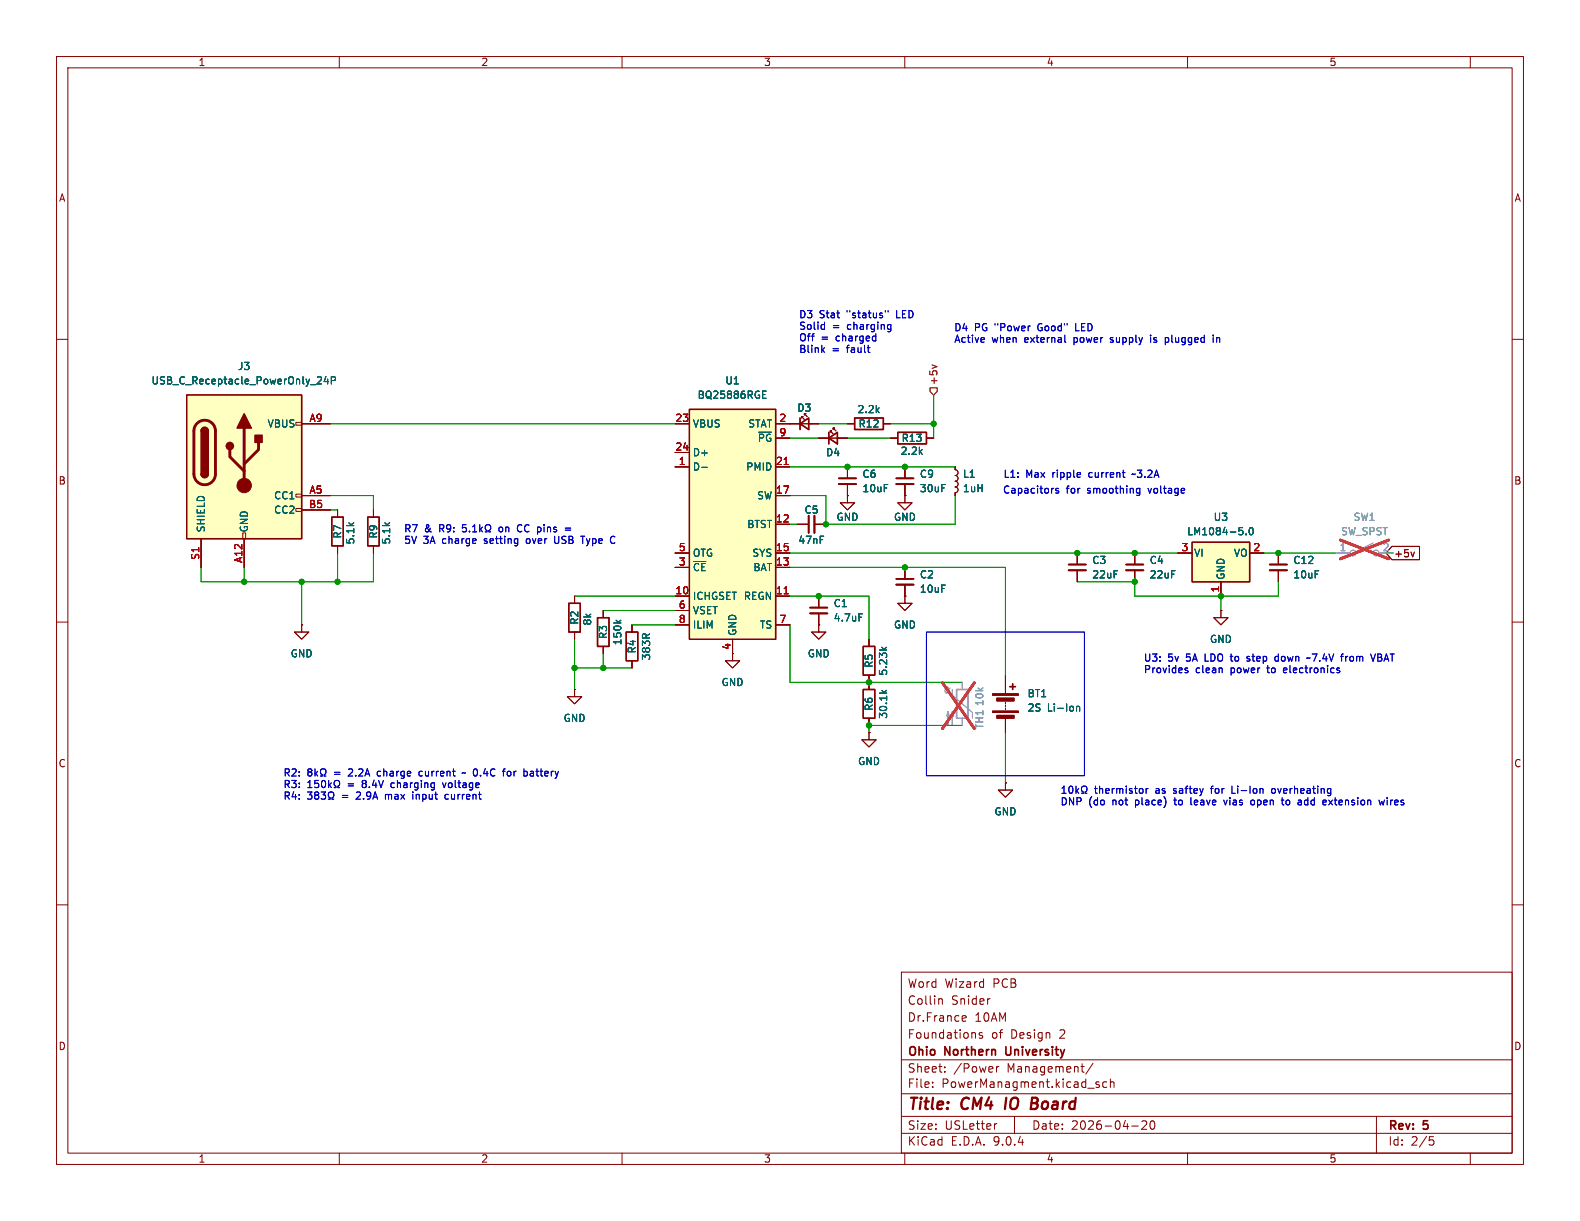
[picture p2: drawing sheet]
<svg xmlns="http://www.w3.org/2000/svg" width="279mm" height="216mm" viewBox="0 0 279 216" stroke-linecap="round" stroke-linejoin="round" font-family="sans-serif">
<g fill="none" stroke="#840000" stroke-width=".18">
<path d="M10 10h259.4v195.9h-259.4zM12 12h255.4v191.9h-255.4zM60 10v2M110 10v2M160 10v2M210 10v2M260 10v2M10 60h2M267.4 60h2M10 110h2M267.4 110h2M10 160h2"/>
<path d="M159.4 171.9h108v32h-108zM166.2 176.6h.2l.2 .2v.8M170.2 179.7l.4-.1 .3 .3-.8 .2M174.9 176.6h.2M267.4 160h2M159.4 197.4h108M159.4 193.4h108M159.4 187.4h108M164.9 192.1v.2M164.9 191.4v.1M167.1 189.4v.2M167.1 188.7v.1"/>
<path d="M170.2 180.5h.6M173.7 182.7l-.3-.1-.3 .2 .1 .2 .5 .2v.3h-.6M176.2 188.6v1M176.3 198.7l-.3 .1M176.6 188.6l-.2 .1-.2 .2M179.4 197.4v3M191.1 188.6h.6M191.6 189.6h.1M193.3 188l-1.3 1.9M193.9 191.7l.5 .2v.2l-.2 .2-.4-.1M193.9 191.4h.5M195.7 191.4l-.4-.1-.3 .3v.4l.1 .2h.6"/>
<path d="M196.4 191.4l.2-.1 .3 .1 .1 .9M196.4 190.8v1.5M200.1 199.1h1.2M201.9 198.3l.6-.1 .2 .1 .1 .3-.9 1.1h.9M203.5 198.3l.2-.1a.81 .81 0 0 1 .6 .6 .81 .81 0 0 1-.3 .8l-.1 .1a.81 .81 0 0 1-.4-1.4zM243.4 197.4v6.5M60 203.9v2M110 203.9v2M159.4 200.4h108M160 203.9v2M210 203.9v2M252.8 201h.7"/>
<path d="M252.9 201.6h.4l.3 .2-.2 .6-.5 .1M260 203.9v2"/>
</g>
<path d="M177.9 194.1l-.2 2M182.4 195.1h.7M182.5 194.1h.7M183.1 195.1l.2 .1M183.2 196l-.9 .1M183.3 195l-.2 .1" fill="none" stroke="#840000" stroke-width=".4"/>
<path d="M177.9 185.1l.1 1.3" fill="none" stroke="#840000" stroke-width=".3"/>
<path d="M33 69.9h20.3v25.4h-20.3z" fill="#ffffc2"/>
<g fill="none" stroke="#840000" stroke-width=".18">
<path d="M52.3 74.7h1v.5h-1zM53.3 74.9h5.1M149.9 74.9h1.2M156.2 74.9h1.3M35.6 95.3v5M42.9 94.2h.5v1.1h-.5zM43.2 95.3v5M52.3 87.4h1v.5h-1zM52.3 89.9h1v.5h-1zM53.3 87.6h5.1M53.3 90.2h5.1M141 92.7h2"/>
<path d="M144 92.7h2M168.9 82.6v.5l.4 .1 .1 .4-.1 .3-.4 .2 .3 .1 .2 .2-.1 .5-.4 .2 .4 .1 .1 .4-.1 .4-.4 .1 .4 .2 .1 .3-.1 .4-.4 .1v.5M190.5 97.8v2M153.7 113v1.3M153.7 119.4v1.3M177.8 119.4v3.3M190.5 100.8v2.1M153.7 129.5v1.3h1.2l-1.2 1.3-1.3-1.3h1.3M153.7 129.5h.1M177.8 138.4v1.3h1.3l-1.3 1.3-1.3-1.3h1.3M177.8 138.4h.1M177.8 124.2v.3"/>
<path d="M177.8 124.7v.3M177.8 125.2v.3M177.8 127v2.5"/>
</g>
<path d="M33 69.9h20.3v25.4h-20.3zM35.6 76.2a.64 .64 0 0 1 .6-.6 .64 .64 0 0 1 .6 .6M151.1 73.9h5.1v2h-5.1zM35.6 83.8a.64 .64 0 0 0 .6 .7 .64 .64 0 0 0 .6-.7M152.7 114.3h2v5.1h-2zM178.6 121.4h1M179.1 120.9v1" fill="none" stroke="#840000" stroke-width=".25"/>
<path d="M34.8 74.9a1.9 1.9 0 0 1 2.1-.5 1.9 1.9 0 0 1 1.2 1.8v7.6a1.91 1.91 0 0 1-1.9 1.9 1.91 1.91 0 0 1-1.9-1.9v-7.7l.2-.7zM40.6 79.5v1.3l2.6 2.5M43.2 75.7v10.2M45.7 78.2v1.3l-2.5 2.5" fill="none" stroke="#840000" stroke-width=".51"/>
<g fill="#840000" stroke="#840000" stroke-width=".25">
<path d="M35.6 76.2h1.2v7.6h-1.2z"/>
<path d="M35.7 75.8a.64 .64 0 0 1 .7-.2 .64 .64 0 0 1 .4 .6h-1.2z"/>
<path d="M35.6 83.8h1.2a.64 .64 0 0 1-.6 .7 .64 .64 0 0 1-.6-.7z"/>
<path d="M43.2 73.2l1.2 2.5h-2.5z"/>
<path d="M45.1 77h1.3v1.2h-1.3z"/>
<circle cx="40.6" cy="78.9" r=".63"/>
</g>
<g fill="#840000" stroke="#840000" stroke-width=".18">
<path d="M175.5 122.7h4.6v.2h-4.6z"/>
<path d="M175.5 125.7h4.6v.3h-4.6z"/>
<path d="M176.3 123.4h3v.6h-3z"/>
<path d="M176.3 126.5h3v.5h-3z"/>
<circle cx="43.2" cy="85.9" r="1.27"/>
</g>
<path d="M56.6 66.6l.2 .3v.3l-.7 .7h.7M57.6 66.6l-.3 .9h.8M57.9 67v.9M58.6 67.3l.6-.1 .1-.2v-.3l-.7-.1v1.3M155.9 114.5l.5 .4M156.8 114.5l-.5 .3M190.4 124.9v.8M190.4 125l.2-.1 .3 .1v.7" fill="none" stroke="#006464" stroke-width=".18"/>
<path d="M167 122l.1 .3M168 121.7l-.3 .2h-.4l-.2-.2 .1-.2 .3-.1 .1 .2v.7l-.2 .3-.3-.3M168.4 121.9v1l3.6 3.1v1M170.2 120.7v1.2M170.2 127v1.3" fill="none" stroke="#a1a1a1" stroke-width=".18"/>
<g fill="#a1a1a1" stroke="#a1a1a1" stroke-width=".18">
<path d="M167.6 125.9l.3 .7h-.5l.2-.7v2.2z"/>
<path d="M168.4 125.9l.3 .7h-.6l.3-.7v2.2z"/>
</g>
<path d="M169.2 121.9h2v5.1h-2z" fill="none" stroke="#a1a1a1" stroke-width=".25"/>
<path d="M166.7 120.7l5.6 8.1M172.3 120.7l-5.6 8.1" fill="none" stroke="#e12e31" stroke-width=".46"/>
<path d="M143 91.2v3M189 99.8h3" fill="none" stroke="#840000" stroke-width=".3"/>
<path d="M144 91.2v3M189 100.8h3" fill="none" stroke="#840000" stroke-width=".33"/>
<path d="M121.9 72.4h15.3v40.6h-15.3z" fill="#ffffc2"/>
<path d="M121.9 72.4h15.3v40.6h-15.3z" fill="none" stroke="#840000" stroke-width=".25"/>
<g fill="none" stroke="#840000" stroke-width=".18">
<path d="M119.4 74.9h2.5M137.2 74.9h2.5M137.2 77.5h2.5M119.4 80h2.5M119.4 82.6h2.5M119.4 97.8h2.5M137.2 82.6h2.5M137.2 97.8h2.5M137.2 87.6h2.5M137.2 92.7h2.5M53.3 110.5v1.3h1.3l-1.3 1.2-1.2-1.2h1.2M53.3 110.5h.1"/>
<path d="M119.4 100.3h2.5M119.4 105.4h2.5M119.4 108h2.5M119.4 110.5h2.5M129.5 113v2.6M137.2 100.3h2.5M137.2 105.4h2.5M137.2 110.5h2.5"/>
</g>
<path d="M134.9 69.8h.4M134.9 70.4h.6M134.9 69.2h.6M124.1 82.6h1" fill="none" stroke="#006464" stroke-width=".18"/>
<path d="M138.7 82.1h.7M138.7 105h.7" fill="none" stroke="#a90000" stroke-width=".18"/>
<path d="M121.9 72.4h15.3v40.6h-15.3z" fill="#ffffc2"/>
<path d="M121.9 72.4h15.3v40.6h-15.3zM58.7 91.4h2v5.1h-2zM110.7 111.8h2.1v5h-2.1z" fill="none" stroke="#840000" stroke-width=".25"/>
<g fill="none" stroke="#840000" stroke-width=".18">
<path d="M119.4 74.9h2.5M137.2 74.9h2.5M137.2 77.5h2.5M59.7 90.2v1.2M59.7 96.5v1.3M119.4 80h2.5M119.4 82.6h2.5M119.4 97.8h2.5M137.2 82.6h2.5M137.2 97.8h2.5M137.2 87.6h2.5M137.2 92.7h2.5"/>
<path d="M149.9 87.6v1.3h1.2l-1.2 1.3-1.3-1.3h1.3M149.9 87.6h.1M53.3 110.5v1.3h1.3l-1.3 1.2-1.2-1.2h1.2M53.3 110.5h.1M111.8 110.5v1.3M111.8 116.8v1.3M119.4 100.3h2.5M119.4 105.4h2.5M119.4 108h2.5M119.4 110.5h2.5M129.5 113v3.8h1.3l-1.3 1.3-1.2-1.3h1.2M137.2 100.3h2.5"/>
<path d="M137.2 105.4h2.5M137.2 110.5h2.5"/>
</g>
<path d="M134.9 69.8h.4M134.9 70.4h.6M134.9 69.2h.6M124.1 82.6h1" fill="none" stroke="#006464" stroke-width=".18"/>
<path d="M138.7 82.1h.7M138.7 105h.7" fill="none" stroke="#a90000" stroke-width=".18"/>
<path d="M33 69.9h20.3v25.4h-20.3z" fill="#ffffc2"/>
<g fill="none" stroke="#840000" stroke-width=".18">
<path d="M52.3 74.7h1v.5h-1zM53.3 74.9h5.1M144.8 77.5h5.1M146.8 76.5v-.3h.3h-.3l.5 .5M147.3 75.9v-.2h.3h-.3l.5 .5M35.6 95.3v5M42.9 94.2h.5v1.1h-.5zM43.2 95.3v5M52.3 87.4h1v.5h-1zM52.3 89.9h1v.5h-1zM53.3 87.6h5.1M53.3 90.2h5.1"/>
<path d="M149.9 87.6v1.3h1.2l-1.2 1.3-1.3-1.3h1.3M149.9 87.6h.1M144.8 110.5v1.3h1.2l-1.2 1.2-1.3-1.2h1.3M144.8 110.5h.1M144.8 105.4v2M144.8 108.5v2M215.9 108v1.2h1.3l-1.3 1.3-1.3-1.3h1.3M215.9 108h.1"/>
</g>
<path d="M33 69.9h20.3v25.4h-20.3zM35.6 76.2a.64 .64 0 0 1 .6-.6 .64 .64 0 0 1 .6 .6M146.6 77.5l1.5-1v2zM146.6 76.5v2M35.6 83.8a.64 .64 0 0 0 .6 .7 .64 .64 0 0 0 .6-.7" fill="none" stroke="#840000" stroke-width=".25"/>
<path d="M34.8 74.9a1.9 1.9 0 0 1 2.1-.5 1.9 1.9 0 0 1 1.2 1.8v7.6a1.91 1.91 0 0 1-1.9 1.9 1.91 1.91 0 0 1-1.9-1.9v-7.7l.2-.7zM40.6 79.5v1.3l2.6 2.5M43.2 75.7v10.2M45.7 78.2v1.3l-2.5 2.5" fill="none" stroke="#840000" stroke-width=".51"/>
<g fill="#840000" stroke="#840000" stroke-width=".25">
<path d="M35.6 76.2h1.2v7.6h-1.2z"/>
<path d="M35.7 75.8a.64 .64 0 0 1 .7-.2 .64 .64 0 0 1 .4 .6h-1.2z"/>
<path d="M35.6 83.8h1.2a.64 .64 0 0 1-.6 .7 .64 .64 0 0 1-.6-.7z"/>
<path d="M43.2 73.2l1.2 2.5h-2.5z"/>
<path d="M45.1 77h1.3v1.2h-1.3z"/>
<circle cx="40.6" cy="78.9" r=".63"/>
</g>
<circle cx="43.2" cy="85.9" r="1.27" fill="#840000" stroke="#840000" stroke-width=".18"/>
<path d="M56.6 66.6l.2 .3v.3l-.7 .7h.7M57.6 66.6l-.3 .9h.8M57.9 67v.9M58.6 67.3l.6-.1 .1-.2v-.3l-.7-.1v1.3M151.9 108.5h.6" fill="none" stroke="#006464" stroke-width=".18"/>
<path d="M143.3 107.4h3" fill="none" stroke="#840000" stroke-width=".3"/>
<path d="M143.3 108.5h3" fill="none" stroke="#840000" stroke-width=".33"/>
<path d="M210.8 95.9h10.2v7h-10.2z" fill="#ffffc2"/>
<path d="M210.8 95.9h10.2v7h-10.2z" fill="none" stroke="#840000" stroke-width=".25"/>
<path d="M208.3 97.8h2.5M221 97.8h2.5M144.8 105.4v2M144.8 108.5v2M215.9 102.9v2.5" fill="none" stroke="#840000" stroke-width=".18"/>
<path d="M220.3 94.4v.2M221 93.4l.2-.1a.68 .68 0 0 1 .4 .6 .68 .68 0 0 1-.4 .7l-.2-.2-.1-.3zM151.9 108.5h.6" fill="none" stroke="#006464" stroke-width=".18"/>
<path d="M143.3 107.4h3" fill="none" stroke="#840000" stroke-width=".3"/>
<path d="M143.3 108.5h3" fill="none" stroke="#840000" stroke-width=".33"/>
<path d="M210.8 95.9h10.2v7h-10.2z" fill="#ffffc2"/>
<path d="M141.5 74.9l1.5-1v2zM141.5 73.9v2M146.6 77.5l1.5-1v2zM146.6 76.5v2M158.7 76.5h5.1v2h-5.1zM65 91.4h2.1v5.1h-2.1zM210.8 95.9h10.2v7h-10.2zM100.6 106.7h2v5.1h-2zM105.7 109.2h2v5.1h-2zM110.7 111.8h2.1v5h-2.1zM152.7 114.3h2v5.1h-2zM152.7 121.9h2v5.1h-2z" fill="none" stroke="#840000" stroke-width=".25"/>
<g fill="none" stroke="#840000" stroke-width=".18">
<path d="M53.3 74.9h5.1M119.4 74.9h2.5M137.2 77.5h2.5M137.2 74.9h7.6M141.7 73.9v-.2h.3h-.3l.5 .5M142.2 73.4v-.2h.3h-.3l.5 .5M144.8 77.5h5.1M146.8 76.5v-.3h.3h-.3l.5 .5M147.3 75.9v-.2h.3h-.3l.5 .5M149.9 74.9h1.2M156.2 74.9h1.3M157.5 77.5h1.2"/>
<path d="M163.8 77.5h1.3M35.6 95.3v5M43.2 95.3v5M53.3 87.6h5.1M53.3 90.2h5.1M59.7 90.2v1.2M59.7 96.5v1.3M66 90.2v1.2M66 96.5v1.3M119.4 97.8h2.5M119.4 80h2.5M119.4 82.6h2.5"/>
<path d="M137.2 97.8h2.5M137.2 87.6h2.5M137.2 92.7h2.5M137.2 82.6h2.5M141 92.7h2M144 92.7h2M149.9 87.6h.1M149.9 82.6v2M149.9 85.6v2M160 87.6v1.3h1.3l-1.3 1.3-1.3-1.3h1.3M160 87.6h.1M160 82.6v2"/>
<path d="M160 85.6v2M168.9 82.6v.5M168.9 87.1v.5M190.5 97.8v2M200.7 97.8v2M208.3 97.8h2.5M221 97.8h2.5M226.1 97.8v2M246.1 96.6h4.9v2.4h-4.9l-1-1.2zM250.1 97.6l-.3 .9M53.3 110.5h.1M101.6 105.4v1.3"/>
<path d="M101.6 111.8v1.2M106.7 108v1.2M106.7 114.3v1.3M111.8 110.5v1.3M111.8 116.8v1.3M119.4 100.3h2.5M119.4 105.4h2.5M119.4 108h2.5M119.4 110.5h2.5M129.5 113v2.6M137.2 100.3h2.5M137.2 105.4h2.5"/>
<path d="M137.2 110.5h2.5M144.8 110.5h.1M144.8 105.4v2M144.8 108.5v2M153.7 113v1.3M153.7 119.4v2.5M160 105.4v1.3h1.3l-1.3 1.3-1.3-1.3h1.3M160 105.4h.1M160 100.3v2.1M160 103.4v2M177.8 119.4v2.5M190.5 100.8v2.1"/>
<path d="M200.7 100.8v2.1M215.9 108h.1M215.9 102.9v2.5M226.1 100.8v2.1M101.6 121.9v1.3h1.3l-1.3 1.3-1.3-1.3h1.3M101.6 121.9h.1M153.7 129.5h.1M153.7 127v1.3M177.8 138.4h.1M177.8 127v2.5"/>
</g>
<g fill="none" stroke="#006464" stroke-width=".18">
<path d="M56.6 66.6l.2 .3v.3l-.7 .7h.7M57.6 66.6l-.3 .9h.8M57.9 67v.9M58.6 67.3l.6-.1 .1-.2v-.3l-.7-.1v1.3M134.9 69.8h.4M134.9 70.4h.6M134.9 69.2h.6M124.1 82.6h1M220.3 94.4v.2M221 93.4l.2-.1a.68 .68 0 0 1 .4 .6 .68 .68 0 0 1-.4 .7l-.2-.2-.1-.3zM109 109.7l.4 .5M109.8 109.7l-.5 .3"/>
<path d="M151.9 108.5h.6M155.9 114.5l.5 .4M156.8 114.5l-.5 .3M155.9 122.1l.5 .5M156.8 122.1l-.5 .3M190.4 124.9v.8M190.4 125l.2-.1 .3 .1v.7"/>
</g>
<g fill="none" stroke="#a1a1a1" stroke-width=".18">
<path d="M236.2 97.8h2.6M242.8 96l-3 1.5M243.8 97.8h2.6M170.2 120.7v1.2M170.2 127v1.3"/>
<circle cx="239.3" cy="97.8" r=".51"/>
<circle cx="243.3" cy="97.8" r=".51"/>
</g>
<path d="M237 95.5l8.6 3.3M245.6 95.5l-8.6 3.3M166.7 120.7l5.6 8.1M172.3 120.7l-5.6 8.1" fill="none" stroke="#e12e31" stroke-width=".46"/>
<path d="M148.3 84.6h3.1M158.5 84.6h3M199.1 99.8h3.1M224.5 99.8h3.1M158.5 102.4h3" fill="none" stroke="#840000" stroke-width=".3"/>
<path d="M148.3 85.6h3.1M158.5 85.6h3M158.5 103.4h3M199.1 100.8h3.1M224.5 100.8h3.1" fill="none" stroke="#840000" stroke-width=".33"/>
<path d="M164.5 68.6h1.2v.6l-.6 .7-.6-.7zM164.8 64.5l.9 .3" fill="none" stroke="#725600" stroke-width=".18"/>
<g fill="none" stroke="#009600" stroke-width=".18">
<path d="M58.4 74.9h61M139.7 77.5h5.1M144.8 74.9h5.1M149.9 77.5h7.6M157.5 74.9h7.6M165.1 69.9v7.6M58.4 87.6h7.6v2.6M58.4 90.2h1.3M59.7 97.8v5.1M66 97.8v5.1h-30.4v-2.6M139.7 87.6h6.3v5.1h22.9v-5.1M139.7 97.8h68.6"/>
<path d="M139.7 82.6h29.2M139.7 92.7h1.3M223.5 97.8h12.7M245.1 97.8h1.3M43.2 100.3v2.6M53.3 102.9v7.6M101.6 105.4h17.8M101.6 118.1h10.2M101.6 113v8.9M106.7 115.6v2.5M106.7 108h12.7M111.8 110.5h7.6"/>
<path d="M139.7 105.4h14v7.6M139.7 110.5v10.2h30.5M139.7 100.3h38.1v19.1M190.5 102.9h10.2v2.5h25.4v-2.5M215.9 105.4v2.6M170.2 128.3h-16.5v1.2M177.8 129.5v8.9"/>
</g>
<g fill="none" stroke="#0000c2" stroke-width=".18">
<path d="M145.4 57.4h.4M145.8 57v1.2M145.8 58.2h-.4M154.9 59v1.3M156.6 54.9v.3M157 54.9v.3M157.2 57.4h.3M157.5 58.2h-.3M157.5 57.4v1l-.1 .2-.3 .1M174 59.7l.1 .3-.6 .1M188.3 59.3v1.1l.2 .1M203.5 59.3v.1"/>
<path d="M203.5 59.7v.8M206.1 59.7v1.3M206.4 59.7h-.3M214.5 59.3v.1M214.5 59.7v.8M145.4 61.8l.4 .5M145.8 61.5l-.5 .5M153.7 62.3h.1M154.9 60.2l-.2 .1M206.1 60.5h.3M82.4 92.8h-.6v.6l.1-.1h.5l.1 .2-.1 .4-.2 .1-.4-.1M83 93.9v.1"/>
<path d="M83.6 94h.7M83.6 93.1l.3-.3v1.2M84.8 92.8v1.2M85 93.6l.3 .4M85.3 93.2l-.5 .5M85.8 94h.3v-.2a.54 .54 0 0 1-.3-.7 .54 .54 0 0 1 .8-.3 .58 .58 0 0 1-.1 1v.2h.3M92.3 92.9a.6 .6 0 0 0-.9 .4 .6 .6 0 0 0 .6 .7l.3-.1M93.5 92.9a.6 .6 0 0 0-.8 .4 .6 .6 0 0 0 .6 .7l.2-.1M95.1 93.3l.3-.1 .3 .2-.2 .6h-.4M95.1 93.2v1.3M96.2 92.8v.1M96.2 93.2v.8"/>
<path d="M96.8 93.3l.2-.1 .3 .1 .1 .7M96.8 93.2v.8M98.1 94.8v1.1l.2 .2M98.4 93.3l-.3-.1-.2 .2 .1 .2 .4 .1v.3h-.5M100 93.4h.9M100 93.7h.9M102.7 94.8h.7M103 94.8v1.3M108.1 95.9l.4 .2M108.5 94.8l-.4 .2M186.2 86.4h.1M187.2 86.4h-.3l-.2 .1v.2l.5 .1v.3h-.5"/>
<path d="M191 83.6l.1 .3-.6 .1M198.5 83.6h.4M198.8 84.4h.1M200.3 83.8l-.1 .1M201 87.1l.2 .1 .4-.1M201.6 86.4h-.4l-.2 .1M201.6 86.4v1l-.3 .2h-.3M163.8 111.8h28v25.4h-28zM209.6 118.5l.4 .1 .1 .2-.2 .2-.4-.1M209.6 118.2h.4M216.1 118.2v.8M220.5 116.8l.1 .1"/>
<path d="M220.7 116.1l-.2 .1 .2 .3M225.9 116.1h-.3l-.2 .2 .1 .5 .4 .1M231.7 116.3l-.6 .1M236.4 118.3l.5 .4-.1 .3-.4-.1M236.9 118.2l-.3-.1-.2 .2M237.1 116.1h.4M237.4 115.6h.1M242.4 115.6l.4 1.3 .4-1.3M54.4 139.3h.8M54.4 138.4l.4-.4v1.3M54.7 136.5l-.3-.2 .3-.3h.2l.3 .2-.3 .3M54.7 136.5l-.3 .2 .1 .4 .2 .1h.3l.2-.2v-.3l-.3-.2"/>
<path d="M54.7 136.5h.2M55.7 136v1.2M55.8 136.7l.4 .5M56.2 136.4l-.5 .5M56.3 138h-.6l-.1 .6 .2-.1h.4l.2 .2-.1 .4-.2 .2-.5-.2M56.7 137.2h.3v-.2a.54 .54 0 0 1-.3-.8 .54 .54 0 0 1 .8-.2 .58 .58 0 0 1-.2 1v.2h.3M57 138.1l.2-.1a.68 .68 0 0 1 .4 .6 .68 .68 0 0 1-.4 .7l-.2-.2-.1-.3zM58.1 138v1.3M58.2 138.8l.4 .5M58.6 138.4l-.5 .5M59.1 139.3h.3v-.3a.54 .54 0 0 1-.3-.7 .54 .54 0 0 1 .8-.2 .58 .58 0 0 1-.1 .9v.3h.3M61.6 136.1l.5-.1 .3 .3-.8 .9h.8"/>
<path d="M62.9 137.1v.1M63.4 136.1l.5-.1 .3 .3-.8 .9h.8M64.3 138.5l-.3-.2 .3-.3h.2l.3 .2-.3 .3M64.3 138.5l-.3 .3 .1 .3 .2 .2 .4-.1 .1-.2v-.2l-.3-.3M64.3 138.5h.2M64.5 137.2l.5-1.2 .4 1.2M64.7 136.9h.6M65.3 139.1v.2M66.2 137.9l-.3 .9h.7M66.5 138.4v.9M67 138l.4 1.3 .4-1.3M74.3 136.4l-.2 .2v.4l.2 .2"/>
<path d="M78.3 138.4l.3 .9M82.3 136.7l-.4-.1-.2 .1M88.8 136.4h.5M89.3 136l-.3 .1M92.8 136.4h.3l.2 .2-.1 .5-.4 .1M187.8 139.4l.4-.4v1.3M189.1 139.1l.2-.1a.68 .68 0 0 1 .4 .6 .68 .68 0 0 1-.4 .7l-.2-.1-.1-.4zM190.3 139v1.3M190.4 139.8l.4 .5M190.8 139.4l-.5 .5M201.9 139.4l.2 .3v.3l-.2 .3M202.7 139.4v.9"/>
<path d="M203 139.4l-.3 .3M217.9 139v1.3h.6M225.3 139.4l-.3 .1-.1 .2v.5l.4 .1M54.4 140h.8l-.5 .5 .4 .1v.6l-.2 .1-.5-.1M55.9 140.6l-.3-.3 .3-.3h.2l.3 .3-.3 .3M55.9 140.6l-.3 .2 .1 .4 .2 .1h.3l.2-.2v-.3l-.3-.2M55.9 140.6h.2M56.8 140h.8l-.4 .5 .3 .1v.6l-.2 .1-.5-.1M58.1 141.3h.3v-.2a.54 .54 0 0 1-.3-.8 .54 .54 0 0 1 .7-.2 .58 .58 0 0 1-.1 1v.2h.3M63 140.2l.5-.2 .2 .4-.7 .9h.7M64.3 141.2v.1M65.6 140.6l-.3 .2h-.2l-.3-.2 .2-.5 .3-.1 .2 .2a.84 .84 0 0 1-.3 1.1h-.2"/>
<path d="M65.9 141.3l.4-1.3 .5 1.3M66 140.9h.6M73 140.5v.8M78.8 140.5l-.1 .6 .1 .2h.4M187.8 140.3h.7M191.2 140.3h.3v-.3a.54 .54 0 0 1-.2-.7 .54 .54 0 0 1 .7-.2 .58 .58 0 0 1-.1 .9v.3h.3M210.6 141.1v1l.2 .2M216.4 141.5l.3 .8 .3-.8M221.7 141.5h-.3l-.2 .2v.5l.2 .1h.3M226.7 141.1v1l.3 .2M230.1 141.5v.8M230.1 142.3h-.4"/>
<path d="M230.1 141.8h-.4M234.5 142.3h-.1M234.5 141.5v.3l-.6 .1M235 141.5l.6 .8M235.6 141.5l-.6 .8M243.9 141.5l.2 .8 .2-.6 .3 .6 .2-.8"/>
</g>
<path d="M138.7 82.1h.7M138.7 105h.7" fill="none" stroke="#a90000" stroke-width=".18"/>
<g fill="#009600" stroke="#009600" stroke-width=".18">
<circle cx="59.7" cy="102.9" r=".46"/>
<circle cx="53.3" cy="102.9" r=".46"/>
<circle cx="43.2" cy="102.9" r=".46"/>
<circle cx="215.9" cy="105.4" r=".46"/>
<circle cx="226.1" cy="97.8" r=".46"/>
<circle cx="165.1" cy="74.9" r=".46"/>
<circle cx="190.5" cy="97.8" r=".46"/>
<circle cx="144.8" cy="105.4" r=".46"/>
<circle cx="160" cy="100.3" r=".46"/>
<circle cx="153.7" cy="120.7" r=".46"/>
<circle cx="101.6" cy="118.1" r=".46"/>
<circle cx="106.7" cy="118.1" r=".46"/>
<circle cx="153.7" cy="128.3" r=".46"/>
<circle cx="200.7" cy="97.8" r=".46"/>
<circle cx="200.7" cy="102.9" r=".46"/>
<circle cx="146" cy="92.7" r=".46"/>
<circle cx="149.9" cy="82.6" r=".46"/>
<circle cx="160" cy="82.6" r=".46"/>
</g>
<g font-size="2.8" fill="#840000">
<text x="160.4" y="196.8">Title:</text>
<text x="170.1" y="196.8">CM4</text>
<text x="178.6" y="196.8">IO</text>
<text x="183.9" y="196.8">Board</text>
</g>
<g font-size="2.1" fill="#840000">
<text x="160.4" y="177.9">Collin</text>
<text x="160.4" y="174.9">Word</text>
<text x="167.1" y="174.9">Wizard</text>
<text x="168.2" y="177.9">Snider</text>
<text x="175.6" y="174.9">PCB</text>
<text x="160.4" y="183.9">Foundations</text>
<text x="160.4" y="180.9">Dr.France</text>
<text x="172.3" y="180.9">10AM</text>
<text x="175.3" y="183.9">of</text>
<text x="178.8" y="183.9">Design</text>
<text x="187.5" y="183.9">2</text>
<text x="160.4" y="189.9">Sheet:</text>
<text x="160.4" y="187.1">Ohio</text>
<text x="167.1" y="187.1">Northern</text>
<text x="168.6" y="189.9">/Power</text>
<text x="178.1" y="189.9">Management/</text>
<text x="178.5" y="187.1">University</text>
<text x="160.4" y="192.6">File:</text>
<text x="166.5" y="192.6">PowerManagment.kicad_sch</text>
<text x="160.4" y="202.8">KiCad</text>
<text x="160.4" y="200">Size:</text>
<text x="167.1" y="200">USLetter</text>
<text x="168.1" y="202.8">E.D.A.</text>
<text x="175.7" y="202.8">9.0.4</text>
<text x="182.4" y="200">Date:</text>
<text x="189.4" y="200">2026-04-20</text>
<text x="245.4" y="200.2">Rev:</text>
<text x="245.4" y="202.8">Id:</text>
<text x="249.5" y="202.8">2/5</text>
<text x="251.8" y="200.2">5</text>
</g>
<g font-size="1.8" fill="#840000">
<text x="35" y="11.9">1</text>
<text x="85" y="11.9">2</text>
<text x="135" y="11.9">3</text>
<text x="185" y="11.9">4</text>
<text x="235" y="11.9">5</text>
<text x="10.3" y="35.9">A</text>
<text x="267.7" y="35.9">A</text>
<text x="10.3" y="85.9">B</text>
<text x="267.7" y="85.9">B</text>
<text x="246.4" y="98.7">+5v</text>
<text x="129.3" y="115" transform="rotate(-90 129.3 115)">4</text>
<text x="10.3" y="135.9">C</text>
<text x="267.7" y="135.9">C</text>
<text x="10.3" y="185.9">D</text>
<text x="267.7" y="185.9">D</text>
<text x="35" y="205.8">1</text>
<text x="85" y="205.8">2</text>
<text x="135" y="205.8">3</text>
<text x="185" y="205.8">4</text>
<text x="235" y="205.8">5</text>
</g>
<g font-size="1.8" fill="#0000c2">
<text x="141.2" y="56.5">D3</text>
<text x="141.2" y="58.5">Solid</text>
<text x="144.9" y="56.5">Stat</text>
<text x="147.2" y="58.5">=</text>
<text x="149.9" y="56.5">&quot;status&quot;</text>
<text x="149.9" y="58.5">charging</text>
<text x="158.8" y="56.5">LED</text>
<text x="168.7" y="58.8">D4</text>
<text x="172.3" y="58.8">PG &quot;Power</text>
<text x="183.8" y="58.8">Good&quot;</text>
<text x="190.6" y="58.8">LED</text>
<text x="141.2" y="60.6">Off</text>
<text x="141.2" y="62.6">Blink</text>
<text x="145.2" y="60.6">=</text>
<text x="147.1" y="62.6">=</text>
<text x="147.9" y="60.6">charged</text>
<text x="149.9" y="62.6">fault</text>
<text x="168.7" y="60.8">Active</text>
<text x="175.4" y="60.8">when</text>
<text x="181.3" y="60.8">external</text>
<text x="190.1" y="60.8">power</text>
<text x="196.8" y="60.8">supply</text>
<text x="204.1" y="60.8">is</text>
<text x="206.9" y="60.8">plugged</text>
<text x="215.6" y="60.8">in</text>
<text x="177.3" y="87.5">Capacitors</text>
<text x="177.4" y="84.7">L1:</text>
<text x="181.4" y="84.7">Max</text>
<text x="186.2" y="84.7">ripple</text>
<text x="188.5" y="87.5">for</text>
<text x="192.4" y="87.5">smoothing</text>
<text x="192.8" y="84.7">current</text>
<text x="200.7" y="84.7">~3.2A</text>
<text x="203.3" y="87.5">voltage</text>
<text x="71.4" y="94.3">R7</text>
<text x="75" y="94.3">&amp;</text>
<text x="77.8" y="94.3">R9:</text>
<text x="88.7" y="94.3">on</text>
<text x="71.4" y="96.4">5V</text>
<text x="74.8" y="96.4">3A</text>
<text x="78.3" y="96.4">charge</text>
<text x="85.9" y="96.4">setting</text>
<text x="93.5" y="96.4">over</text>
<text x="98.7" y="96.4">USB</text>
<text x="103.7" y="96.4">Type</text>
<text x="109" y="96.4">C</text>
<text x="202.2" y="117.2">U3:</text>
<text x="202.2" y="119.2">Provides</text>
<text x="206.5" y="117.2">5v</text>
<text x="209.8" y="117.2">5A</text>
<text x="211.4" y="119.2">clean</text>
<text x="213.3" y="117.2">LDO to</text>
<text x="217.7" y="119.2">power</text>
<text x="221.2" y="117.2">step</text>
<text x="224.4" y="119.2">to</text>
<text x="226.3" y="117.2">down</text>
<text x="227.4" y="119.2">electronics</text>
<text x="232.3" y="117.2">~7.4V</text>
<text x="238.5" y="117.2">from</text>
<text x="244" y="117.2">VBAT</text>
<text x="50" y="137.5">R2:</text>
<text x="59.2" y="137.5">=</text>
<text x="67.2" y="137.5">charge</text>
<text x="74.8" y="137.5">current</text>
<text x="82.7" y="137.5">~ 0.4C</text>
<text x="90.2" y="137.5">for</text>
<text x="94.1" y="137.5">battery</text>
<text x="50" y="139.6">R3:</text>
<text x="50" y="141.6">R4:</text>
<text x="60.5" y="141.6">=</text>
<text x="61.6" y="139.6">=</text>
<text x="68.6" y="141.6">max</text>
<text x="69.6" y="139.6">charging</text>
<text x="73.6" y="141.6">input</text>
<text x="79" y="139.6">voltage</text>
<text x="79.6" y="141.6">current</text>
<text x="187.5" y="142.6">DNP</text>
<text x="192.5" y="142.6">(do</text>
<text x="193.5" y="140.6">thermistor</text>
<text x="196.8" y="142.6">not</text>
<text x="201" y="142.6">place)</text>
<text x="204.4" y="140.6">as</text>
<text x="207.8" y="140.6">saftey</text>
<text x="208.2" y="142.6">to</text>
<text x="211.2" y="142.6">leave</text>
<text x="214.6" y="140.6">for</text>
<text x="217.3" y="142.6">vias</text>
<text x="218.5" y="140.6">Li-Ion</text>
<text x="222.3" y="142.6">open</text>
<text x="225.7" y="140.6">overheating</text>
<text x="228" y="142.6">to</text>
<text x="231" y="142.6">add</text>
<text x="235.6" y="142.6">extension</text>
<text x="245.8" y="142.6">wires</text>
</g>
<g font-size="1.8" fill="#006464">
<text x="42" y="65.6">J3</text>
<text x="26.7" y="68.2">USB_C_Receptacle_PowerOnly_24P</text>
<text x="123.3" y="70.7">BQ25886RGE</text>
<text x="128.2" y="68.2">U1</text>
<text x="47.2" y="75.8">VBUS</text>
<text x="122.4" y="75.8">VBUS</text>
<text x="132.2" y="75.8">STAT</text>
<text x="140.9" y="73">D3</text>
<text x="151.5" y="73.3">2.2k</text>
<text x="151.7" y="75.8">R12</text>
<text x="122.4" y="80.9">D+</text>
<text x="122.4" y="83.4">D-</text>
<text x="131.9" y="83.4">PMID</text>
<text x="133.9" y="78.3">~{PG}</text>
<text x="146" y="80.9">D4</text>
<text x="159.2" y="80.6">2.2k</text>
<text x="159.3" y="78.3">R13</text>
<text x="48.4" y="88.5">CC1</text>
<text x="133.8" y="88.5">SW</text>
<text x="152.4" y="84.7">C6</text>
<text x="152.4" y="87.2">10uF</text>
<text x="162.6" y="84.7">C9</text>
<text x="162.6" y="87.2">30uF</text>
<text x="170.2" y="84.7">L1</text>
<text x="170.2" y="87.2">1uH</text>
<text x="36.4" y="94.2" transform="rotate(-90 36.4 94.2)">SHIELD</text>
<text x="44" y="94.2" transform="rotate(-90 44 94.2)">GND</text>
<text x="48.4" y="91">CC2</text>
<text x="60.6" y="95.3" transform="rotate(-90 60.6 95.3)">R7</text>
<text x="66.9" y="95.3" transform="rotate(-90 66.9 95.3)">R9</text>
<text x="132" y="93.6">BTST</text>
<text x="142.2" y="91">C5</text>
<text x="147.8" y="92.3">GND</text>
<text x="158" y="92.3">GND</text>
<text x="209.8" y="94.8">LM1084-5.0</text>
<text x="214.5" y="92.3">U3</text>
<text x="62.8" y="96.4" transform="rotate(-90 62.8 96.4)">5.1k</text>
<text x="69.2" y="96.4" transform="rotate(-90 69.2 96.4)">5.1k</text>
<text x="122.4" y="98.7">OTG</text>
<text x="122.4" y="101.2">~{CE}</text>
<text x="132.9" y="98.7">SYS</text>
<text x="133.1" y="101.2">BAT</text>
<text x="141.1" y="96.4">47nF</text>
<text x="193" y="99.9">C3</text>
<text x="203.2" y="99.9">C4</text>
<text x="211.1" y="98.7">VI</text>
<text x="218.1" y="98.7">VO</text>
<text x="228.6" y="99.9">C12</text>
<text x="122.4" y="106.3">ICHGSET REGN</text>
<text x="147.3" y="107.5">C1</text>
<text x="162.6" y="102.5">C2</text>
<text x="162.6" y="105">10uF</text>
<text x="193" y="102.5">22uF</text>
<text x="203.2" y="102.5">22uF</text>
<text x="216.8" y="102.6" transform="rotate(-90 216.8 102.6)">GND</text>
<text x="228.6" y="102.5">10uF</text>
<text x="102.5" y="110.6" transform="rotate(-90 102.5 110.6)">R2</text>
<text x="104.7" y="110.7" transform="rotate(-90 104.7 110.7)">8k</text>
<text x="107.5" y="113.1" transform="rotate(-90 107.5 113.1)">R3</text>
<text x="122.4" y="108.8">VSET</text>
<text x="122.4" y="111.4">ILIM</text>
<text x="130.4" y="112.5" transform="rotate(-90 130.4 112.5)">GND</text>
<text x="134.3" y="111.4">TS</text>
<text x="147.3" y="110.1">4.7uF</text>
<text x="158" y="111.4">GND</text>
<text x="213.9" y="113.9">GND</text>
<text x="51.3" y="116.4">GND</text>
<text x="110.1" y="114.2" transform="rotate(-90 110.1 114.2)">150k</text>
<text x="112.6" y="115.6" transform="rotate(-90 112.6 115.6)">R4</text>
<text x="115.2" y="116.9" transform="rotate(-90 115.2 116.9)">383R</text>
<text x="142.7" y="116.4">GND</text>
<text x="154.5" y="118.2" transform="rotate(-90 154.5 118.2)">R5</text>
<text x="157.1" y="119.6" transform="rotate(-90 157.1 119.6)">5.23k</text>
<text x="127.5" y="121.5">GND</text>
<text x="154.5" y="125.8" transform="rotate(-90 154.5 125.8)">R6</text>
<text x="181.6" y="123.5">BT1</text>
<text x="99.6" y="127.9">GND</text>
<text x="157.1" y="127.2" transform="rotate(-90 157.1 127.2)">30.1k</text>
<text x="181.6" y="126">2S</text>
<text x="185.2" y="126">Li-Ion</text>
<text x="151.6" y="135.5">GND</text>
<text x="175.8" y="144.4">GND</text>
</g>
<text font-size="1.8" fill="#725600" x="166" y="68.2" transform="rotate(-90 166 68.2)">+5v</text>
<g font-size="1.8" fill="#a90000">
<text x="54.6" y="74.7">A9</text>
<text x="119.3" y="74.7">23</text>
<text x="137.7" y="74.7">2</text>
<text x="137.7" y="77.2">9</text>
<text x="119.3" y="79.8">24</text>
<text x="119.9" y="82.3">1</text>
<text x="137.1" y="82.3">21</text>
<text x="54.5" y="89.9">B5</text>
<text x="54.6" y="87.4">A5</text>
<text x="137.1" y="87.4">17</text>
<text x="137.1" y="92.5">12</text>
<text x="35.3" y="99.1" transform="rotate(-90 35.3 99.1)">S1</text>
<text x="42.9" y="99.6" transform="rotate(-90 42.9 99.6)">A12</text>
<text x="119.9" y="97.5">5</text>
<text x="119.9" y="100.1">3</text>
<text x="137.1" y="97.5">15</text>
<text x="137.1" y="100.1">13</text>
<text x="208.8" y="97.5">3</text>
<text x="221.5" y="97.5">2</text>
<text x="119.3" y="105.2">10</text>
<text x="119.9" y="107.7">6</text>
<text x="137.1" y="105.2">11</text>
<text x="215.6" y="104.8" transform="rotate(-90 215.6 104.8)">1</text>
<text x="119.9" y="110.2">8</text>
<text x="137.7" y="110.2">7</text>
</g>
<g font-size="1.8" fill="#989898">
<text x="237.1" y="94.8">SW_SPST</text>
<text x="239.3" y="92.3">SW1</text>
<text x="174.1" y="125" transform="rotate(-90 174.1 125)">10k</text>
<text x="174.1" y="129" transform="rotate(-90 174.1 129)">TH1</text>
</g>
<g font-size="1.8" fill="#aaa">
<text x="236.8" y="97.5">1</text>
<text x="244.4" y="97.5">2</text>
</g>
</svg>
